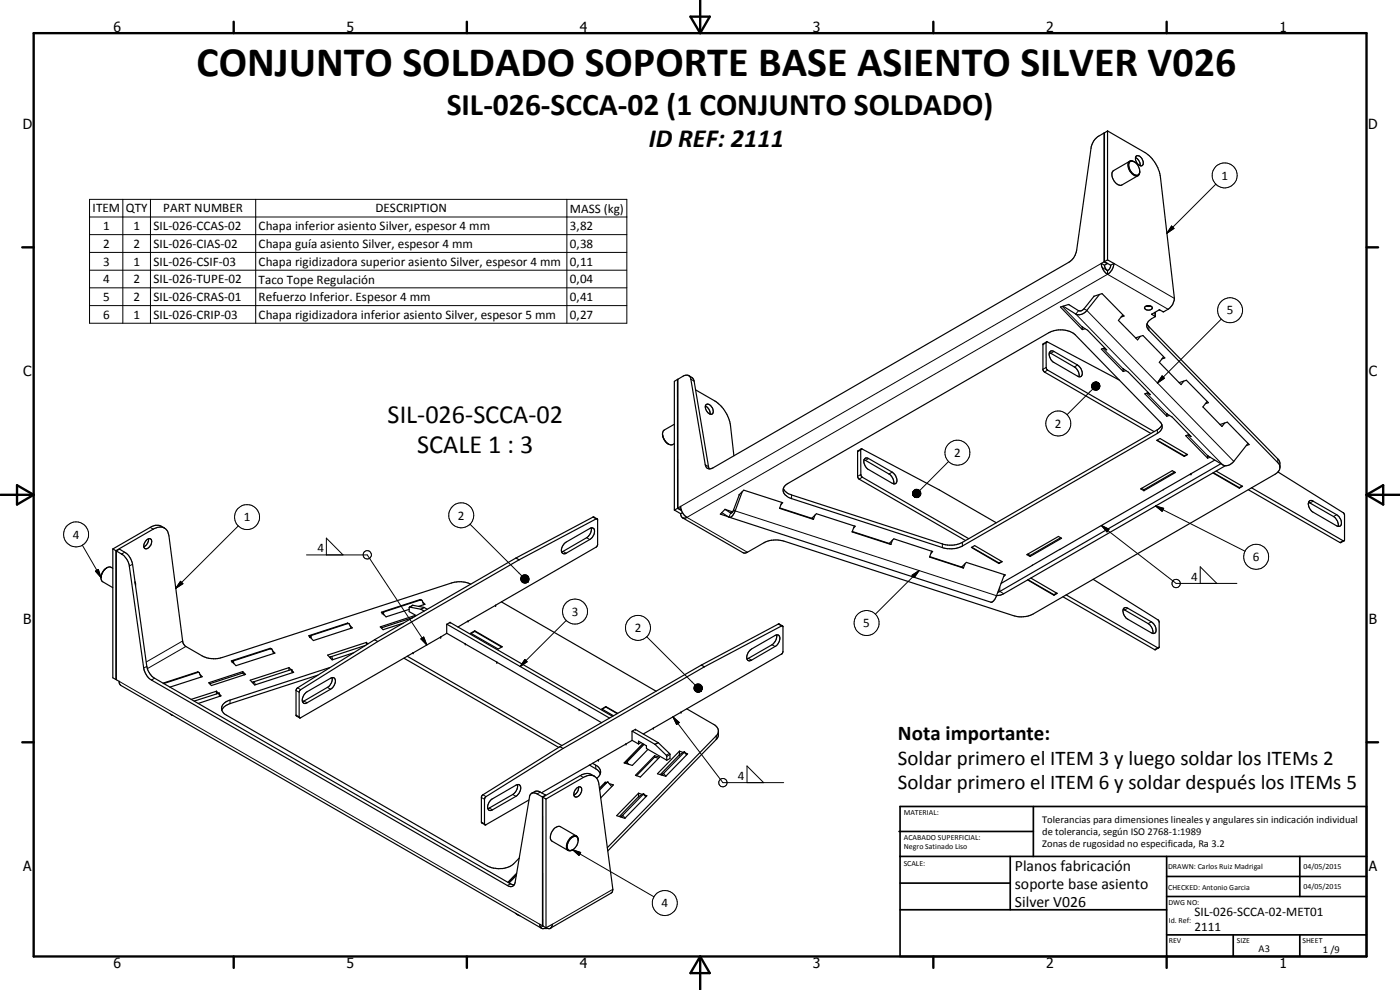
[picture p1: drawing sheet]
<svg xmlns="http://www.w3.org/2000/svg" width="420mm" height="297mm" viewBox="0 0 420 297" stroke-linecap="round" stroke-linejoin="round" font-family="sans-serif">
<g fill="none" stroke="#000" stroke-width=".35">
<path d="M331.3 39.9l-1.6 1a4.9 4.9 0 0 0-2.3 3.5l-4.3 30.7a4.9 4.9 0 0 1-2.3 3.6l-106.8 61.7-1.2 .3M331.3 39.9v38.7M331.3 39.9l.2 .1M332.4 39.3l11.2 6.5a10.6 10.6 0 0 1 4.7 7.4l4.2 36.3a4.2 4.2 0 0 1-1.9 3.3l-1.4 .8-1.3-.6-2.2 1.3M332.4 39.3v38.7M332.4 39.3l-.9 .6v38.6M339 48.4l-4.8 2.8a2.82 2.82 0 0 0 1.1 4l.7 .4 .7-.1 4.8-2.8M340.4 48.6a1.18 1.18 0 0 0-1.6-.1 1.18 1.18 0 0 0-.2 1.5 2.84 2.84 0 0 0 3 2.7 2.91 2.91 0 0 0-2.1-4.4 1.62 1.62 0 0 0-.4 2.5 1.9 1.9 0 0 0 2.7 1.5l.2-.7M340.8 47.3a2.51 2.51 0 0 1 1.4 2.4M340.9 46.9a1.57 1.57 0 0 1 2.2 1.5v.7a.87 .87 0 0 1-.8 .7 .87 .87 0 0 1-.9-.7l-.6-1.1zM330.5 79a4.2 4.2 0 0 0 1.9 3.3M330.5 79l1 .6"/>
<path d="M331.3 78.6l-.8 .4M331.3 78.6l1 .5M331.5 78.5l1.8 1.1M331.5 79.6l.3 .9 .6 .7M332.3 79v.1M332.3 79.1l-.8 .5M332.4 78l1.9 1M332.4 78l-.9 .5M333.3 79.6a1.87 1.87 0 0 1-.9 1.6M334.3 79a3.9 3.9 0 0 1-1.9 3.3M334.3 79l-1 .6M320.7 91.4l-2.4 .7 6.5 6.8"/>
<path d="M320.7 91.4h.1M320.7 91.4l3 1.8 .8 .1 .8-.6 3-3.8 2.4-.8 6.6 6.7-.8 .3M324.7 98l.1 .1M324.8 98.1v.8M324.8 98.1l1.6 1 5.7 5.9-.8-.5M325.6 98.6l-.8 .3M330 88.3l-3.8 4.8a2.77 2.77 0 0 1-3.3 1.1l-3.8-2.3M332.4 81.2v1.1M337 94.5l-1.4 1.6 5.8 5.9 .8-1.1M343.7 92a1.34 1.34 0 0 1 2.1 .5 1.35 1.35 0 0 1-2.3-.2zM344 91.8h1.3M344.2 97.2l.6 .8 38.9 40a2.97 2.97 0 0 1 .4 2.3l-.5 1.2-.9 .8-72.7 41.9a8 8 0 0 1-5.9 .5l-68.9-22.4a8.3 8.3 0 0 0-5.9 .6l-5 2.8-1.1 .2-18.4-10.5"/>
<path d="M345.7 94.3l1 .6M345.7 94.3h.1M346.5 93.7l.2 .2v1.1a3.2 3.2 0 0 0-2.5 2.9l.6 1.2 38.7 39.7 .5 .6 .1 .6M203.3 113.8l.1 38.7M203.3 113.8l-.9 .6v38.6M203.3 113.8l.1 .1M206.7 112.7l1.1 .7 .5 .9 4.6 26.4M208.7 117l5.8 3.3a10.8 10.8 0 0 1 4.7 7.4l1 9M314.1 102.6l-1.1 .7v7.7l.5 .6 31.9 18.4M314.9 105.8l7.5 4.3a2.84 2.84 0 0 1 1.4 2.9M315.1 105.5l.3-.2h.6l7.4 4.2a2.53 2.53 0 0 1 1 3.4l-.3 .2-.7-.2-7.1-4.1a2.56 2.56 0 0 1-1.2-3.3zM331.5 104.4l-1 .3 6.6 6.8"/>
<path d="M335.9 114l-21.6-11.5-.3 .2v7.7l.3 .6 32.1 18.5M337 110.6l.1 .1M337.1 110.7v.8M337.1 110.7l1.6 1 6.5 6.7-.8-.5M337.9 111.2l-.8 .3M340.8 101.4l2.2-.7 6.6 6.7-.9 .3M344.6 117.8l-1 .4 6.6 6.7M349.2 107.1l-1.3 1.6 6.5 6.7 .9-1.1M353.9 114.8l2.2-.7 6.6 6.7-.9 .3M198.8 130.3a3.3 3.3 0 0 0 2.9 3.2l.7-.4M199.7 132.4l.5 .5M200.2 133l.4 .3"/>
<path d="M202.4 127.3l-3.1 1.7a2.32 2.32 0 0 0 .2 3.1M211.7 121.8a2.51 2.51 0 0 1 1.4 2.4M211.9 121.5a1.66 1.66 0 0 1 2.1 1.4l.1 .5a.81 .81 0 0 1-.6 .9 .81 .81 0 0 1-1-.4 2.08 2.08 0 0 1-.6-2.4zM257.5 135.3l-.1 7.7 .4 .8 32 18.4M257.5 135.3h.1M258.5 134.7l-1 .6M259.3 138l7.5 4.2a2.84 2.84 0 0 1 1.4 3M259.6 137.5l.6-.1 .5 .2 7 4a2.53 2.53 0 0 1 1.1 3.5l-.4 .1-.7-.2-7-4.1a2.32 2.32 0 0 1-1.1-3.4zM347.2 132.1l.9-.5 8.3 4.8-1 .5zM347.3 132.1l8.1 4.7M348.7 127.4l-.3 .6-1.1 .9-58.5 33.8a7.8 7.8 0 0 1-6 .5l-45.2-14.7-1.3-.5-.6-.6-.6-.8M350 124l.2 .1"/>
<path d="M350.2 124.1v.8M350.2 124.1l1.5 1 5.8 5.9-.9-.5M351 124.6l-.8 .3M355.4 136.8v.1M356.3 136.3l-.9 .5M356.9 130.4l-1.1 .3 6.6 6.8M362.3 120.4l-1.3 1.7 5.7 5.9 .9-1.1M362.4 136.7v.8M363.2 137.2l-.8 .3M364.6 138l-15.4 8.9M366.1 127.4l2.2-.7 6.6 6.7-.9 .3M366.4 139.1l-66.9 38.6"/>
<path d="M367.7 139.7l-66.8 38.6-1.8 .4M374.6 133l-4.3 5.4a2.68 2.68 0 0 1-3.3 1.1l-4.7-2.9M49.3 158.4a3.5 3.5 0 0 0-4.2-.2l-11.2 6.5M177.4 158.4a2.98 2.98 0 0 1-1.3 2.9l-7.5 4.3M179.2 155.7l-1.2-.5-23.2 12.2M179.2 155.7l.2 7.8-.4 .6-30.3 17.5M179.2 155.7h-.3l-23.1 12.3M202.4 153l1.9 1.1M203.4 152.5l1.1 .7M203.4 152.5l-1 .5M203.4 152.4l.9-.5a4.1 4.1 0 0 0 1.9 3.3 1.14 1.14 0 0 1-1.4 .2 1.14 1.14 0 0 1-.5-1.3M203.4 152.4l1 .6"/>
<path d="M204.8 153.8l-.5 .3M212.8 140.7l-.8-.4-.3-.9-4.4-25.6a1.38 1.38 0 0 0-.8-1.2 1.38 1.38 0 0 0-1.5 .3l-1.6 .9v38.6M217.6 152.8l-1.4 1.5 2.4 .8M217.6 152.8l2.3 .8M218.9 155.2l78.6 25.5 .7-.4 .7-1.2 2.5-6.6M221.9 148.5l1.3-1.4 11.7 3.7-.5 .6M221.9 148.4l-2.2 5.4-.3 .2-1.8-1.2M222.8 147.4l-2.2 5.9a2.21 2.21 0 0 1-1.8 1.9l-2.2-1.4M234 152.4l9.7 3.1M234.6 150.7l-.6 1.8 10.1 3.3M235.5 145.8l1-.8 78.3-45.2a7.3 7.3 0 0 1 7.9 .7l25.4 26.1a2.05 2.05 0 0 1-.8 3.4l-58.5 33.8a7.8 7.8 0 0 1-6 .5l-45.2-14.7a2.58 2.58 0 0 1-2.3-3.5zM243.6 155.5l1.4-1.4 11.7 3.8-.5 .5"/>
<path d="M243.7 155.5h.1M243.7 155.5l.4 .3M244.6 154.5l-.5 1.3M255.8 159.5l11.1 3.6M256.4 157.8l-.7 1.8 11.7 3.8M299 156.8l-17.1-9.8-23.3-12.3-.2 .1-.1 7.7 .3 .6 32.1 18.5M342.3 146.7l9.5-5.5 1 .6-9.5 5.4zM342.6 146.5l.7 .4M343.3 146.9v.3M349.2 146.9l-39.4 22.7M349.2 146.9h.1M352.5 141.6l-9.2 5.3"/>
<path d="M364 141.9l7.9 4.6M364.1 141.8l7.8 4.5M365 141.4l7.9 4.5-1 .6M371.9 146.3v.2M372.8 145.8l-.9 .5M374.6 146.9l27.5 15.9 1.3-.5M375.6 146.3l27.8 16M383.5 141.6l19.8 12.4 .2 .4-.1 7.9M392.7 150.7l7.5 4.3a2.98 2.98 0 0 1 1.4 2.9M392.9 150.4l.5-.2h.5l7.2 4.2a2.46 2.46 0 0 1 1.1 3.4l-.6 .1-.5-.1-7-4.1a2.6 2.6 0 0 1-1.2-3.3zM30.5 172.5l-.2 1 .3 .9 3.3 1.9M31.9 170.5l-.8 .7-.5 1"/>
<path d="M33.9 164.7l.9 .5M33.9 164.7v38.7l.9 .5M33.9 170.5a2.17 2.17 0 0 0-3.3 1.5l-.3 1.3M34.8 165.2l11.2-6.5a2.83 2.83 0 0 1 3-.4 2.83 2.83 0 0 1 1.7 2.5l4.2 32 .7 1 5.1 3a7.8 7.8 0 0 0 6 .5l68.8-22.4a7.9 7.9 0 0 1 5.8 .4M34.8 165.2v38.7M34.9 165.3l.9-.5 1.6 .9a5.4 5.4 0 0 1 2.4 3.6l4.3 30.6a5.6 5.6 0 0 0 2.3 3.6l106.8 61.7 1.1 .3M34.9 165.3l1.9 1.1a5.3 5.3 0 0 1 2 3.4l4.3 30.6 1 2.3 1.1 1.2 107.1 61.8a1.38 1.38 0 0 0 1.4 .3 1.38 1.38 0 0 0 .9-1.2l4.3-25.7a1.34 1.34 0 0 1 .8-1.2 1.34 1.34 0 0 1 1.5 .3l1.6 .9M34.9 165.3v38.7l.9 .4 .1 .8 .4 .5 126.2 72.8M40.5 174.5l.2 1.2M40.5 174.8l.2 .4M44 162a.87 .87 0 0 1 1.2-.3 .87 .87 0 0 1 .3 1.3 1.92 1.92 0 0 1-2 1.6 1.88 1.88 0 0 1 .5-2.6zM44.6 161.7a2.64 2.64 0 0 1-1.4 2.4"/>
<path d="M126.1 179.9l-11.6 3.8 1.4 1.4 6.9-2.3M126.1 179.9l.2 .1M126.1 179.9v.2M154.8 167.4l-42.4 24.5M154.8 167.4l1 .6M155.8 168l-42.4 24.5M169.4 163l7.6-4.4a.94 .94 0 0 1 1.2 0 .94 .94 0 0 1 .2 1.2l-.5 1.2-.7 .7-7.3 4.3a1.05 1.05 0 0 1-1.3-.3 1.05 1.05 0 0 1 0-1.3zM266.9 163.1l1.4-1.4 11.6 3.8-.5 .5M266.9 163v.1M266.9 163.1l.5 .3M267.8 162.1l-.4 1.3M279 167l9.7 3.2"/>
<path d="M279.6 165.4l-.6 1.7 10.1 3.3M288.6 170.1l1.4-1.4 11.7 3.8-.5 .5M288.7 170.1v.1M288.7 170.2l.4 .2M289.6 169.2l-.5 1.2M291.5 164.3l1-.6 8.3 4.8-1 .6zM291.7 164.2l8.1 4.7M299.8 168.9v.2M300.6 168.4l-.8 .5M308.2 166.4l9.5-5.4 .9 .5-9.5 5.5zM308.4 174l7.9 4.6M308.4 166.2l.7 .5"/>
<path d="M308.5 173.9l7.8 4.5M309.1 166.7v.3M309.4 173.4l7.9 4.7-1 .5M309.8 169.6h.1M309.8 169.6l-9.4 5.4M316.3 178.4v.2M317.1 177.9l-.8 .5M318.3 161.3l-9.2 5.4M319 179.1l27.5 15.8h.3l1-.5M319.9 178.5l27.5 15.9h.4M328.1 173.8l19.6 12.3 .2 .5-.1 7.8M70.1 198.2l-.4 .3"/>
<path d="M70.2 198.2l-.2 .3 .2 .6M81.1 194.5l-11.7 3.8 1.4 1.4 11.7-3.7-.7-.8M81.1 194.5l.1 .1M81.1 194.5v.2M81.2 194.6l.4 .3 .5 1.2M81.2 194.6l-11 3.6M93.4 190.7l-.5 .3M104.3 186.9l-11.6 3.9 1.4 1.4 11.6-3.8-.7-.7M104.3 186.9l.2 .2M104.3 186.9v.2M105.4 188.5l-.5-1.2-.4-.2-11.1 3.6-.2 .3 .3 .6M109.6 193.7l-10.6 3.5"/>
<path d="M110 192.7l-11.7 3.9 1.4 1.4 6.4-2.1M110 192.7l.4 .5M110 192.7v.8M112.4 191.9l-23.3 14.7-.3 .4v7.7l1.1 .7M112.4 191.9l1 .6M113.4 192.5l-23.3 14.5-.3 .7v7.4l.1 .3M115.1 183.6l.1 .9M115.2 183.6l-.5 .3M121.2 197.5l46.5 26.8M122.2 196.9l46.4 26.8M122.9 182.2l-.1 1.3 2.1 1.2M122.9 182.2l3.4 .6 1 .5"/>
<path d="M123.9 181.6h.1M123.9 181.6l-1 .6M123.9 185.3l-9.4 3.1M123.9 181.6l3.3 .6 1 .6M123.9 195.9h.1M124.4 184.7l-10.3 3.4 .9 .8 6-1.9M124.4 184.7l.1 .3M124.4 184.7v.3M126.3 180l-11.2 3.6M126.3 180l.4 .2 .5 1.2M126.8 180.6l.7 .7-1.9 .6M134.1 190l5.5 3.2"/>
<path d="M134.1 187.3l48.8 28.1M139.6 193.2h.1M139.6 193.2l9.5 5.5M140.5 186.4l-3.1 1.7M140.5 186.4h.1M141.3 190l1.2-.7 8.2 4.8-1.2 .6zM142.5 189.3v.1M142.5 189.4l8.1 4.7M142.5 189.4l-1.1 .7M148.7 181.6l-8.2 4.8M149.1 198.7l31.4 18.1M150.5 180.6l46.4 26.8"/>
<path d="M210.5 199.6l-42.4 24.4M210.5 199.6l.9 .5M225.1 195.1l7.5-4.4a.97 .97 0 0 1 1.2 0 .97 .97 0 0 1 .2 1.2 2.62 2.62 0 0 1-1.4 2.1l-7.1 4.1a1.03 1.03 0 0 1-1.3-.2 1.03 1.03 0 0 1 0-1.4zM233.1 190.5a3.1 3.1 0 0 1-1.4 3l-7.5 4.2M234.9 187.8l-1.3-.6-23.1 12.4M234.9 187.8l-23.5 12.3M234.9 187.8l.1 7.8-.4 .6-30.3 17.5M337.1 182.9l7.5 4.2a2.98 2.98 0 0 1 1.4 2.9M337.3 182.5l.5-.2 .4 .1 7.3 4.2a2.46 2.46 0 0 1 1.1 3.3l-.6 .2-.5-.2-7-4.1a2.57 2.57 0 0 1-1.2-3.3zM34.9 203.8l-.1 .1M51.1 214.2l.8 .5M59.3 201.6l-10.4 3.4"/>
<path d="M59.3 201.6l.2 .1M59.3 201.6v.2M59.5 201.7l.3 .1 .5 1.4M59.5 201.7l-10.4 3.4M60 202.3l.7 .7-9.7 3.2M62.6 204.9l10.2-3.4 .9 .9-10.3 3.3zM65 207.4l-7.6 2.4M65 207.4l.6 .6M65 207.4v.8M65.6 208l-7.3 2.4M65.7 208h-.1M65.7 207.9l.4 1"/>
<path d="M65.7 207.9v.1M65.9 208.4l.4 .4-6.8 2.3M72.8 201.5v.5M73.4 202.5l-.6-.6-9.9 3.2M86.7 200.3l-11.6 3.8 1.3 1.4 11.7-3.8-.4-.4M86.7 200.3l.6 .6M86.7 200.3v.8M87.4 200.9l-11.7 3.9M87.5 200.9h.1M87.5 200.9h-.1M87.6 200.9l.3 .9M91.5 208.2l.6-.6 7.1-4.1a1.03 1.03 0 0 1 1.4 .2 1.03 1.03 0 0 1-.1 1.4l-1 1.5-7.4 4.3a1.01 1.01 0 0 1-1.3-.2 1.01 1.01 0 0 1 0-1.4z"/>
<path d="M95.4 202.6l-26.4 8.5a3.6 3.6 0 0 0-2.4 2M99 200.3l-30 9.8a2.5 2.5 0 0 0-2.2 3.4l.8 .9 78.7 45.4a7.6 7.6 0 0 0 7.9-.6l1.6-1.7M99.6 203.3a2.78 2.78 0 0 1-1.4 2.9l-7.4 4.3M173.8 212.9v.1M181.8 212l-1.2 .7 3.5 2.1M181.8 212l3.6 2M181.8 212v.1M181.8 212.1l3.4 2M181.8 212.1l-1 .7M183.8 214.9l-48.7-28.2-1 .6v2.7l-44.2 25.4M189.7 219.4l6.8 3.9 3.6 3.4v1.4M190.7 218.8l-1 .6v2.8"/>
<path d="M190.7 218.8v.1M190.7 218.9l6.9 3.9 3.3 3.3 .2 1.5-1 .5M196 218.5h.1M196.1 218.5l-3 1.7M204.4 213.7l-8.3 4.8M206.1 212.7l8.4 4.9 .8 .8a3.2 3.2 0 0 1 .3 2.3l-.4 .9-32.8 33.7M211.4 200.1l-42.4 24.5M215.6 219.6l-.4 .9-32.9 33.8M155.3 235.4a2.87 2.87 0 0 1-1.4 3l-7.5 4.2M159.5 238l1-.5 .7-.1 2.5 1.1M162.8 239.1v38.6M162.9 239.2l1 .5"/>
<path d="M162.9 239.2v38.6l1 .6M163.7 238.5v.2M163.7 238.5l-.9 .6M163.9 239.7l11.2-6.4a2.87 2.87 0 0 1 4.3 .7l.3 1.2 4.1 32.1-.5 .7-18.1 10.5M163.9 239.7v38.7M168.1 224l-23.3 14.5-.3 .6 .1 7.8M168.1 224l.9 .6M169 224.6l-23.3 14.5-.3 .7 .1 7.6 .2 .1 13-7.5M173 236.5l1.1-.4a1.92 1.92 0 0 1-.8 3h-.6a1.53 1.53 0 0 1 .2-2.4zM173.6 236.1a2.51 2.51 0 0 1-1.4 2.4M176.9 229.5l2.2 1.4 1.1 1.3M177.8 229a3.3 3.3 0 0 1 2.4 2.5v.7"/>
<path d="M178.4 232.9a3.5 3.5 0 0 0-4.3-.2l-11.2 6.5M179.6 228l-17.1 9.9M180.2 232.2l-1.1 1.4M181.6 234.7l-1.7 1.8M181.6 234.7l.4 .1M181.6 234.7v.4M182.2 234.7l-2.2 2.3M182.2 234.7h.3l1.1 1.3M182.3 234.7l-.8 .5M182.8 235.1l1.3 .4-3.8 3.9M187.9 223.2v.1M187.9 223.2l-8.3 4.8"/>
<path d="M189.7 222.2l-1.8 1M189.7 222.1l1.9 1.1M191.6 239.1h.1M191.6 239.1l-5.7 5.9M191.6 238l-6.5 6.7 2.4 .8 6.6-6.7-.6-.3M191.6 238l1.2 .4M191.6 223.2v-.8l2.4 1.4v.8l6.1 3.5M191.6 238v1.1M192.4 222.8l-.8 .4M192.9 223.1l-5.6 5.8 2.5 .8 4.7-4.9M193.2 238.2l-7 6.9M193.2 238.2l-1.6 .9"/>
<path d="M193.2 238.2l.7 .8M193.3 223.4l-5 5.1-.1 .3 .4 .5M196.5 226.7l1.4 .5-5.7 5.9-1.5-.5zM196.5 226.7v.5M196.5 227.2l-5.5 5.5M196.5 227.2l1.1 .3M203.9 225.4v1.1l-5.7 5.9M203.9 225.4l-6.6 6.8 2.5 .7 6.6-6.7-.6-.2M203.9 225.4l1.2 .4M205.4 225.6l-6.9 6.9M205.4 225.6l-1.5 .9M205.4 225.6l.7 .8"/>
<path d="M144.6 246.9h.1M144.6 246.9l1 .6M147.3 240l7.5-4.4a1.03 1.03 0 0 1 1.4 .2 1.03 1.03 0 0 1 0 1.4l-1.1 1.6-7.3 4.2a1.03 1.03 0 0 1-1.4-.2 1.03 1.03 0 0 1 .1-1.4zM171.9 255l-.7 .3-.7-.1M173 250.8l-4.8-2.8a2.99 2.99 0 0 0-2.9 3.8l.4 .6 4.8 2.8M173.5 252a1.11 1.11 0 0 0-.9-1.1 1.11 1.11 0 0 0-1.2 .6 2.55 2.55 0 0 0-.7 3.6 2.81 2.81 0 0 0 2.3-4.2 2.53 2.53 0 0 0-2.9 2.3l-.1 1.2 .5 .8M154.7 274l1.3 .8M154.9 262.7l-2.1 2.2M155.1 262l-2.7 2.7M162.8 277.7l-.8-.4a1.12 1.12 0 0 0 .5 1.2 1.12 1.12 0 0 0 1.4-.1M162.9 277.7h-.1M163.9 278.4l1.9-1.1a1.14 1.14 0 0 1-.6 1.3 1.14 1.14 0 0 1-1.3-.2z"/>
</g>
<g fill="none" stroke="#000" stroke-width=".3">
<path d="M26.9 59.8h161.2v37.2h-161.2zM36.9 59.8v37.2M45.2 59.8v37.2M76.7 59.8v37.2M170.1 59.8v37.2M364.9 55.2l-14.7 14.8M26.9 65.1h161.2M26.9 70.4h161.2M26.9 75.7h161.2M330.5 79l-126.2 72.9M334.3 79l18.2 10.5M351.6 67.8l.7 .7-2.1 1.5z"/>
<path d="M26.9 81.1h161.2M26.9 86.4h161.2M26.9 91.7h161.2M318.8 91.9l5.9 6.1M323.7 93.2l-.8 1 44.1 45.3M325.3 92.7l.9 .4 44.1 45.3M330.8 80.3l1.6 .9M344.8 98v1.1M345.7 94.2v.2M346.7 93.8v1.1M350.6 92.8l-18.2-10.5-126.2 72.9 18.1 10.5M366.5 95.8l-19.2 19.1"/>
<path d="M207.3 113.8l1 .5M313.9 102.9l-.9 .5M314 110.2l-1 .6M314.4 111l-.9 .6M316.3 105.5l-.9 .5M323.4 109.5l-1 .6M327.6 115.9l2.1-.9-2.1 1.2zM327.6 115.6l2.1-.6-2.1 .9zM327.6 116.2l2.1-1.2-2 1.4zM327.7 115.4l2-.4-2.1 .6zM327.7 116.4l2-1.4-1.8 1.6zM327.8 115.1l1.9-.1-2 .4z"/>
<path d="M327.9 116.6l1.8-1.6-1.6 1.8zM327.9 116.8l-7.7 7.6M328 114.9l.2-.1 1.5 .2zM328 114.9l1.7 .1-1.9 .1zM328.2 114.8l1.5 .2zM328.5 114.7l1.2 .3zM328.7 114.6l1 .4zM329 114.6l.7 .4zM329.3 114.7l.4 .3zM329.7 115l-1.4 2-.2-.2zM329.7 115l-1.2 2.1-.2-.1zM329.7 115l-.9 2.1h-.3z"/>
<path d="M329.7 115l-.6 2.1h-.3zM329.7 115l-.4 2-.2 .1zM329.7 115l-.1 1.9-.3 .1zM329.7 115l.1 1.7-.2 .2zM329.7 115l.1 1.7zM329.7 115l.3 1.2-.1 .3zM329.7 115l.3 1.2zM329.7 115l.4 1zM329.7 115l.4 .7zM329.7 115l.3 .4zM329.7 115l.2 .2zM331 104.6l6 6"/>
<path d="M344.1 118l5.9 6M348.8 112.8l.7 .7-2.2 1.4zM211.7 139.4l.9 .6M258.3 135l-.9 .6M260.7 137.6l-1 .5M284.7 138.5l-8.7 8.7M347.3 128.9v1.1M356.4 130.6l5.9 6M383.5 137.7v1.1M45.1 158.2l.9 .5M71.5 157.8l-18.8 18.7M141 157.3l15.6 15.5"/>
<path d="M178 155.2l.9 .5M219.4 154l-.6 1.2M220.2 153l.4 .3 78.5 25.4M237.6 148.5v1.1M258.3 142.4l-.9 .5M258.8 143.2l-1 .6M267.7 141.6l-.9 .6M273.8 148l.4 .9zM273.9 147.7l.3 1.2zM273.9 148.2l.3 .7zM273.9 148.5l.3 .4zM274 147.4l.2 1.5-.3-1.2z"/>
<path d="M274.1 148.7l.1 .2zM274.2 147.2l.2-.1-.2 1.8zM274.2 147.2v1.7l-.2-1.5zM274.2 148.9l.5 .3zM274.2 148.9l.7 .4zM274.2 148.9l1 .4zM274.2 148.9l1.3 .4zM274.2 148.9l1.5 .2-.2 .2zM274.2 148.9l1.7 .1-.2 .1zM274.2 148.9l1.9-.1-.2 .2zM274.2 148.9l2.1-.4-.2 .3zM274.2 148.9l2.1-.6v.2z"/>
<path d="M274.2 148.9l2.2-.9-.1 .3zM274.2 148.9l2.1-1.2 .1 .3zM274.2 148.9l2.1-1.4v.2zM274.2 148.9l1.9-1.6 .2 .2zM274.4 147.1l.2-.2-.4 2zM274.6 146.9l.3-.1-.7 2.1zM274.9 146.8h.3l-1 2.1zM275.2 146.8l.2 .1-1.2 2zM275.4 146.9h.3l-1.5 2zM275.7 146.9l.2 .2-1.7 1.8zM275.9 147.1l.2 .2-1.9 1.6zM330.5 157.6l2.3 1.2-.6 .8z"/>
<path d="M330.5 157.6l22.5 17.4h18.2M346.8 151.8l2.4 .7-.4 .9zM346.8 151.8l26.9 13.6M394.1 150.4l-1 .5M401.1 154.4l-.9 .6M24.7 163.6l5.6 9.7M28.6 171.4l.9-.5 .8 2.4zM37.4 165.7l-.9 .5M39.8 169.3l-1 .5M54.2 174.4l.7 .7-2.2 1.4zM92 166.5h18.2l17.9 27M97.9 166.5v-5l5 5"/>
<path d="M156.2 173.7l2.2 .9-2.1-.7zM156.3 173.4l2.1 1.2-2.2-.9zM156.3 173.9l2.1 .7-2-.4zM156.4 173.1l2 1.5-2.1-1.2zM156.4 174.2l2 .4-1.9-.2zM156.5 174.4l1.9 .2h-1.7zM156.5 172.9l.2-.2 1.7 1.9zM156.5 172.9l1.9 1.7-2-1.5zM156.7 174.6h1.7l-1.5 .2zM156.7 172.7l.3-.1 1.4 2zM156.9 174.8l1.5-.2zM157 172.6l.2-.1 1.2 2.1z"/>
<path d="M157.1 174.9l1.3-.3zM157.2 172.5h.3l.9 2.1zM157.4 174.9l1-.3zM157.5 172.5h.3l.6 2.1zM157.7 174.9l.7-.3zM157.8 172.5l.2 .1 .4 2zM157.9 174.9l.5-.3zM158 172.6l.2 .1 .2 1.9zM158.2 174.8l.2-.2zM158.2 172.7l.2 .1v1.8zM158.4 172.8v1.8zM158.6 173.1l.1 .3-.3 1.2z"/>
<path d="M158.7 174.1l-.3 .5zM158.7 173.4l-.3 1.2zM158.7 173.9l-.3 .7zM158.7 173.6l-.3 1zM169 165.4l.9 .6M176.1 161.3l.9 .6M273.7 172.6l2.1-1.4-1.4 2.1zM275.8 171.2l-13.1 13.1M282.8 163.2v1.1M288.8 162.7v1.1M300 176.1v1.4l1.2 .6M360.2 175v-4.9l5 4.9"/>
<path d="M403 162.2l-.9 .6M44.1 199.9l-1 .5M54.8 192.3l-10.9 6.3M55.8 194l-11.6 6.6M70.1 198.6l-.2 .2M93.3 191.1l-.2 .1M99.1 197.1l.2 .5M99.6 197l.3 .9M115.1 184l-.2 .1M123.9 181.6l-.9 .6M126.3 191.7l.9-.6 .9 2.4zM127.2 182.2l-.9 .6"/>
<path d="M127.3 182.3l-.9 .5M157.5 197.9l.7 .6-2.1 1.5zM170 186.1l-13.9 13.9M194.1 191.1l14.5 14.4M224.6 197.5l.9 .6M231.7 193.5l.9 .5M233.6 187.2l.9 .6M338.5 182.5l-1 .5M345.5 186.6l-.9 .5M347.4 194.4l-.9 .5M35.8 204.4l126.2 72.9M46.4 203.5l-.9 .5"/>
<path d="M65.6 208l.3 1M69 210.1v1M75.9 204.7l.2 .4M76.3 204.5l.4 .9M87.4 200.9l.3 .9M88.8 214.5l1 .6M88.8 207.2l1 .5M89.3 206.4l.9 .5M91.2 210.4l.9 .5M98.2 206.2l1 .6M190.7 218.9h.1M202 215.1l1.9 1.7-.8 .6z"/>
<path d="M202 215.1l14.9 19.7h18.3M208.2 206.4l2.2 .9-2.1-.6zM208.3 206.7l2.1 .6-2-.4zM208.3 206.1l2.1 1.2-2.2-.9zM208.4 206.9l2 .4-1.9-.1zM208.4 205.9l2 1.4-2.1-1.2zM208.5 207.2l1.9 .1-1.7 .1zM208.5 205.7l.2-.2 1.7 1.8zM208.5 205.7l1.9 1.6-2-1.4zM208.7 207.4l1.7-.1zM208.7 205.5l.2-.2 1.5 2zM208.9 207.5l1.5-.2-1.3 .3z"/>
<path d="M208.9 205.3l.3-.1 1.2 2.1zM209.1 207.6l1.3-.3zM209.2 205.2h.3l.9 2.1zM209.4 207.7l1-.4zM209.5 205.2h.3l.6 2.1zM209.7 207.7l.7-.4zM209.8 205.2l.2 .1 .4 2zM210 207.6l.4-.3zM210 205.3l.2 .1 .2 1.9zM210.2 205.4l.2 .2v1.7zM210.4 207.3l-.2 .2zM210.4 205.6l.2 .2-.2 1.5z"/>
<path d="M210.6 205.8l.1 .3-.3 1.2zM210.7 206.9l-.3 .4zM210.7 206.6l-.3 .7zM210.7 206.1l-.3 1.2zM210.8 206.3l-.4 1zM144.5 239.3l.9 .5M144.9 238.5l1 .5M153.9 238.4l.9 .5M162.1 237.7l-.9 .5M174.1 232.7l1 .6M178.8 229.6v1.1M181.4 235.2l-1.5 1.5"/>
<path d="M181.5 235.2h-.1M182.2 234.7l-.8 .5M188.3 228.5l-.8 .5M188.3 228.9l-.3 .2M193.1 223.3l-5.6 5.6M193.1 238.3l.7 .8M197.5 222.8l-1 .5M197.6 222.8l-1 .6M198.8 232.3l.3 .4M199.2 232l.6 .9M200.9 226.1l-.9 .5M201.1 226.4l-1 .5"/>
<path d="M205.4 225.7l.7 .8M215 220.8v1.1M224.2 234.8v-5l5 5M144.5 246.6l.9 .6M146.8 242.4l1 .6M171.9 255l2.4 .8-.5 .9zM171.9 255l24.3 14.1M186.5 244.9l.3 .4M186.9 244.6l.7 .9M153.2 265.2l-.9 .5M155 262.3l-2.4 2.5M162.9 277.8l-.6 .5"/>
<path d="M183.9 266.8l-18.1 10.5"/>
<circle cx="367.5" cy="52.6" r="3.8"/>
<circle cx="369.2" cy="93.1" r="3.8"/>
<circle cx="287.3" cy="135.8" r="3.7"/>
<circle cx="317.6" cy="127.1" r="3.8"/>
<circle cx="74.2" cy="155.2" r="3.7"/>
<circle cx="138.4" cy="154.6" r="3.7"/>
<circle cx="22.9" cy="160.4" r="3.7"/>
<circle cx="110.2" cy="166.5" r="1.26"/>
<circle cx="353" cy="175.1" r="1.26"/>
<circle cx="377" cy="167.1" r="3.7"/>
<circle cx="172.6" cy="183.5" r="3.8"/>
<circle cx="191.5" cy="188.4" r="3.8"/>
<circle cx="260.1" cy="186.9" r="3.8"/>
<circle cx="217" cy="234.8" r="1.26"/>
<circle cx="199.5" cy="270.9" r="3.8"/>
</g>
<g fill="#000">
<circle cx="346.7" cy="93.9" r=".18"/>
<circle cx="357.4" cy="142.2" r=".18"/>
<circle cx="69.7" cy="198.5" r=".18"/>
<circle cx="92.9" cy="191" r=".18"/>
<circle cx="114.7" cy="183.9" r=".18"/>
<circle cx="124" cy="195.9" r=".18"/>
<circle cx="132.2" cy="191.1" r=".18"/>
<circle cx="135.1" cy="186.7" r=".18"/>
<circle cx="139.6" cy="193.2" r=".18"/>
<circle cx="140.5" cy="186.4" r=".18"/>
<circle cx="148.7" cy="181.6" r=".18"/>
<circle cx="149.1" cy="198.7" r=".18"/>
<circle cx="173.8" cy="212.9" r=".18"/>
<circle cx="196.1" cy="218.5" r=".18"/>
<circle cx="204.4" cy="213.7" r=".18"/>
<circle cx="179.6" cy="228" r=".18"/>
<circle cx="187.9" cy="223.2" r=".18"/>
<circle cx="193.2" cy="238.2" r=".18"/>
<circle cx="203.9" cy="226.5" r=".18"/>
<circle cx="205.4" cy="225.6" r=".18"/>
<circle cx="163.9" cy="278.4" r=".18"/>
</g>
<g fill="none" stroke="#000" stroke-width=".71">
<path d="M10.1 9.9h400v277.1h-400zM70.1 6.5v3.4M140.1 6.5v3.4M207.2 5h5.8l-2.9 4.9zM210.1 0v9.9M280.1 6.5v3.4M350.1 6.5v3.4M6.7 74.2h3.4M410.1 74.2h3.5M.1 148.5h10M5.1 145.6l5 2.9-5 2.9zM410.1 148.5h10"/>
<path d="M410.1 148.5l5-2.9v5.8zM6.7 222.7h3.4M410.1 222.7h3.5M70.1 287v3.4M140.1 287v3.4M210.1 287v10M210.1 287l2.9 5h-5.8zM280.1 287v3.4M350.1 287v3.4"/>
</g>
<g fill="none" stroke="#000" stroke-width=".51">
<path d="M269.8 249.5h40.3M270.1 242h140v45h-140zM270.1 257h140M303.2 257v16M310.1 242v15M350.1 257v30M390.1 257v12M270.1 265h33.1M270.1 273h80M350.1 269h60M350.1 263h60M350.1 280.5h60"/>
<path d="M370.1 280.5v6.5M390.1 280.5v6.5"/>
</g>
<g fill="#000">
<path d="M351.6 67.8l.7 .7-2.1 1.5zM329.3 114.7l.4 .3zM329 114.6l.7 .4zM328.7 114.6l1 .4zM328.5 114.7l1.2 .3zM328.2 114.8l1.5 .2zM328 114.9l.2-.1 1.5 .2zM328 114.9l1.7 .1-1.9 .1zM327.7 115.4l2-.4-2.1 .6zM327.6 115.6l2.1-.6-2.1 .9zM327.6 115.9l2.1-.9-2.1 1.2zM327.6 116.2l2.1-1.2-2 1.4z"/>
<path d="M327.7 116.4l2-1.4-1.8 1.6zM327.9 116.6l1.8-1.6-1.6 1.8zM329.7 115l-1.4 2-.2-.2zM329.7 115l-1.2 2.1-.2-.1zM329.7 115l-.9 2.1h-.3zM329.7 115l-.6 2.1h-.3zM329.7 115l-.4 2-.2 .1zM329.7 115l.1 1.7-.2 .2zM329.7 115l.1 1.7zM329.7 115l.3 1.2-.1 .3zM329.7 115l.3 1.2zM329.7 115l.4 1z"/>
<path d="M329.7 115l.4 .7zM329.7 115l.3 .4zM329.7 115l.2 .2zM348.8 112.8l.7 .7-2.2 1.4zM274.2 148.9l.5 .3zM274.2 148.9l.7 .4zM274.2 148.9l1 .4zM274.2 148.9l1.3 .4zM274.2 148.9l1.5 .2-.2 .2zM274.2 148.9l1.7 .1-.2 .1zM274.2 148.9l1.9-.1-.2 .2zM274.2 148.9l2.1-.6v.2z"/>
<path d="M274.2 148.9l2.2-.9-.1 .3zM274.2 148.9l2.1-1.2 .1 .3zM274.2 148.9l2.1-1.4v.2zM274.2 148.9l1.9-1.6 .2 .2zM275.9 147.1l.2 .2-1.9 1.6zM275.7 146.9l.2 .2-1.7 1.8zM275.4 146.9h.3l-1.5 2zM275.2 146.8l.2 .1-1.2 2zM274.9 146.8h.3l-1 2.1zM274.6 146.9l.3-.1-.7 2.1zM274.2 147.2l.2-.1-.2 1.8zM274.2 147.2v1.7l-.2-1.5z"/>
<path d="M274 147.4l.2 1.5-.3-1.2zM273.9 147.7l.3 1.2zM273.8 148l.4 .9zM273.9 148.2l.3 .7zM273.9 148.5l.3 .4zM274.1 148.7l.1 .2zM330.5 157.6l2.3 1.2-.6 .8zM346.8 151.8l2.4 .7-.4 .9zM28.6 171.4l.9-.5 .8 2.4zM54.2 174.4l.7 .7-2.2 1.4zM158.7 174.1l-.3 .5zM158.7 173.9l-.3 .7z"/>
<path d="M158.7 173.6l-.3 1zM158.7 173.4l-.3 1.2zM158.6 173.1l.1 .3-.3 1.2zM158.4 172.8v1.8zM158.2 172.7l.2 .1v1.8zM157.8 172.5l.2 .1 .4 2zM157.5 172.5h.3l.6 2.1zM157.2 172.5h.3l.9 2.1zM157 172.6l.2-.1 1.2 2.1zM156.7 172.7l.3-.1 1.4 2zM156.5 172.9l.2-.2 1.7 1.9zM156.5 172.9l1.9 1.7-2-1.5z"/>
<path d="M156.4 173.1l2 1.5-2.1-1.2zM156.3 173.4l2.1 1.2-2.2-.9zM156.2 173.7l2.2 .9-2.1-.7zM156.3 173.9l2.1 .7-2-.4zM156.5 174.4l1.9 .2h-1.7zM156.7 174.6h1.7l-1.5 .2zM156.9 174.8l1.5-.2zM157.1 174.9l1.3-.3zM157.4 174.9l1-.3zM157.7 174.9l.7-.3zM157.9 174.9l.5-.3zM158.2 174.8l.2-.2z"/>
<path d="M273.7 172.6l2.1-1.4-1.4 2.1zM126.3 191.7l.9-.6 .9 2.4zM157.5 197.9l.7 .6-2.1 1.5zM202 215.1l1.9 1.7-.8 .6zM210.7 206.9l-.3 .4zM210.7 206.6l-.3 .7zM210.8 206.3l-.4 1zM210.7 206.1l-.3 1.2zM210.6 205.8l.1 .3-.3 1.2zM210.4 205.6l.2 .2-.2 1.5zM210.2 205.4l.2 .2v1.7zM209.8 205.2l.2 .1 .4 2z"/>
<path d="M209.5 205.2h.3l.6 2.1zM209.2 205.2h.3l.9 2.1zM208.9 205.3l.3-.1 1.2 2.1zM208.7 205.5l.2-.2 1.5 2zM208.5 205.7l.2-.2 1.7 1.8zM208.5 205.7l1.9 1.6-2-1.4zM208.4 205.9l2 1.4-2.1-1.2zM208.3 206.1l2.1 1.2-2.2-.9zM208.2 206.4l2.2 .9-2.1-.6zM208.3 206.7l2.1 .6-2-.4zM208.5 207.2l1.9 .1-1.7 .1zM208.7 207.4l1.7-.1z"/>
<path d="M208.9 207.5l1.5-.2-1.3 .3zM209.1 207.6l1.3-.3zM209.4 207.7l1-.4zM209.7 207.7l.7-.4zM210 207.6l.4-.3zM210.4 207.3l-.2 .2zM171.9 255l2.4 .8-.5 .9z"/>
</g>
<path d="M327.7 115.2h2M329.5 115v2M274.2 148.7h2.1M274.4 146.9v2M156.4 174.4h2M158.2 172.6v2M208.4 207.1h2M210.2 205.3v2" fill="none" stroke="#000" stroke-width=".38"/>
<text font-size="12.6" x="59" y="22.8">CONJUNTO SOLDADO SOPORTE BASE ASIENTO SILVER V026</text>
<text font-size="9.4" x="134.1" y="34.6">SIL-026-SCCA-02 (1 CONJUNTO SOLDADO)</text>
<g font-size="7.9">
<text x="194.7" y="44.1">ID REF: 2111</text>
<text x="116.3" y="126.9">SIL-026-SCCA-02</text>
<text x="125.2" y="135.8">SCALE 1 : 3</text>
</g>
<g font-size="6.3">
<text x="269.5" y="222.2">Nota importante:</text>
<text x="269.5" y="229.4">Soldar primero el ITEM 3 y luego soldar los ITEMs 2</text>
<text x="269.5" y="236.6">Soldar primero el ITEM 6 y soldar después los ITEMs 5</text>
</g>
<g font-size="4.7">
<text x="304.6" y="261.2">Planos fabricación</text>
<text x="304.6" y="266.6">soporte base asiento</text>
<text x="304.6" y="272">Silver V026</text>
</g>
<g font-size="4.2">
<text x="34" y="9.6">6</text>
<text x="104" y="9.6">5</text>
<text x="174" y="9.6">4</text>
<text x="244" y="9.6">3</text>
<text x="314" y="9.6">2</text>
<text x="384" y="9.6">1</text>
<text x="6.8" y="38.7">D</text>
<text x="410.6" y="38.7">D</text>
<text x="7" y="112.9">C</text>
<text x="410.8" y="112.9">C</text>
<text x="7" y="187.1">B</text>
<text x="410.8" y="187.1">B</text>
<text x="7" y="261.4">A</text>
<text x="410.8" y="261.4">A</text>
<text x="34" y="290.4">6</text>
<text x="104" y="290.4">5</text>
<text x="174" y="290.4">4</text>
<text x="244" y="290.4">3</text>
<text x="314" y="290.4">2</text>
<text x="384" y="290.4">1</text>
</g>
<g font-size="3.9">
<text x="366.6" y="53.9">1</text>
<text x="27.8" y="63.7">ITEM</text>
<text x="37.8" y="63.8">QTY</text>
<text x="49" y="63.7">PART NUMBER</text>
<text x="112.7" y="63.8">DESCRIPTION</text>
<text x="171.1" y="63.8">MASS (kg)</text>
<text x="30.9" y="69">1</text>
<text x="40.1" y="69">1</text>
<text x="46.1" y="69">SIL-026-CCAS-02</text>
<text x="77.6" y="69.1">Chapa inferior asiento Silver, espesor 4 mm</text>
<text x="171.1" y="69">3,82</text>
<text x="30.9" y="74.4">2</text>
<text x="40.1" y="74.4">2</text>
<text x="46.1" y="74.4">SIL-026-CIAS-02</text>
<text x="77.6" y="74.5">Chapa guía asiento Silver, espesor 4 mm</text>
<text x="171.1" y="74.4">0,38</text>
<text x="30.9" y="79.7">3</text>
<text x="40.1" y="79.7">1</text>
<text x="46.1" y="79.7">SIL-026-CSIF-03</text>
<text x="77.6" y="79.8">Chapa rigidizadora superior asiento Silver, espesor 4 mm</text>
<text x="171.1" y="79.7">0,11</text>
<text x="30.9" y="85">4</text>
<text x="40.1" y="85">2</text>
<text x="46.1" y="85">SIL-026-TUPE-02</text>
<text x="77.6" y="85.1">Taco Tope Regulación</text>
<text x="171.1" y="85">0,04</text>
<text x="30.9" y="90.3">5</text>
<text x="30.9" y="95.6">6</text>
<text x="40.1" y="90.3">2</text>
<text x="40.1" y="95.6">1</text>
<text x="46.1" y="90.3">SIL-026-CRAS-01</text>
<text x="46.1" y="95.6">SIL-026-CRIP-03</text>
<text x="77.6" y="90.4">Refuerzo Inferior. Espesor 4 mm</text>
<text x="77.6" y="95.7">Chapa rigidizadora inferior asiento Silver, espesor 5 mm</text>
<text x="171.1" y="90.3">0,41</text>
<text x="171.1" y="95.6">0,27</text>
<text x="368.2" y="94.4">5</text>
<text x="316.6" y="128.4">2</text>
<text x="286.3" y="137.2">2</text>
<text x="137.4" y="155.9">2</text>
<text x="21.9" y="161.6">4</text>
<text x="73.2" y="156.4">1</text>
<text x="95.2" y="165.7">4</text>
<text x="376" y="168.3">6</text>
<text x="357.5" y="174.3">4</text>
<text x="171.6" y="184.8">3</text>
<text x="190.5" y="189.7">2</text>
<text x="259.1" y="188.2">5</text>
<text x="221.5" y="234.1">4</text>
<text x="198.5" y="272.2">4</text>
<text x="358.5" y="275">SIL-026-SCCA-02-MET01</text>
<text x="358.5" y="279.4">2111</text>
</g>
<g font-size="3.1">
<text x="312.7" y="246.8">Tolerancias para dimensiones lineales y angulares sin indicación individual</text>
<text x="312.7" y="250.4">de tolerancia, según ISO 2768-1:1989</text>
<text x="312.7" y="254">Zonas de rugosidad no especificada, Ra 3.2</text>
<text x="377.7" y="285.6">A3</text>
<text x="397" y="285.9">1 /9</text>
</g>
<g font-size="2.4">
<text x="271.2" y="244.4">MATERIAL:</text>
<text x="271.3" y="252">ACABADO SUPERFICIAL:</text>
<text x="271.3" y="254.6">Negro Satinado Liso</text>
<text x="271.2" y="259.7">SCALE:</text>
<text x="350.6" y="260.8">DRAWN: Carlos Ruiz Madrigal</text>
<text x="391.2" y="260.6">04/05/2015</text>
<text x="350.6" y="267">CHECKED: Antonio Garcia</text>
<text x="391.2" y="266.7">04/05/2015</text>
<text x="350.6" y="271.4">DWG NO:</text>
<text x="350.8" y="276.9">Id. Ref:</text>
<text x="350.8" y="282.8">REV</text>
<text x="371.2" y="282.9">SIZE</text>
<text x="390.9" y="282.9">SHEET</text>
</g>
</svg>
